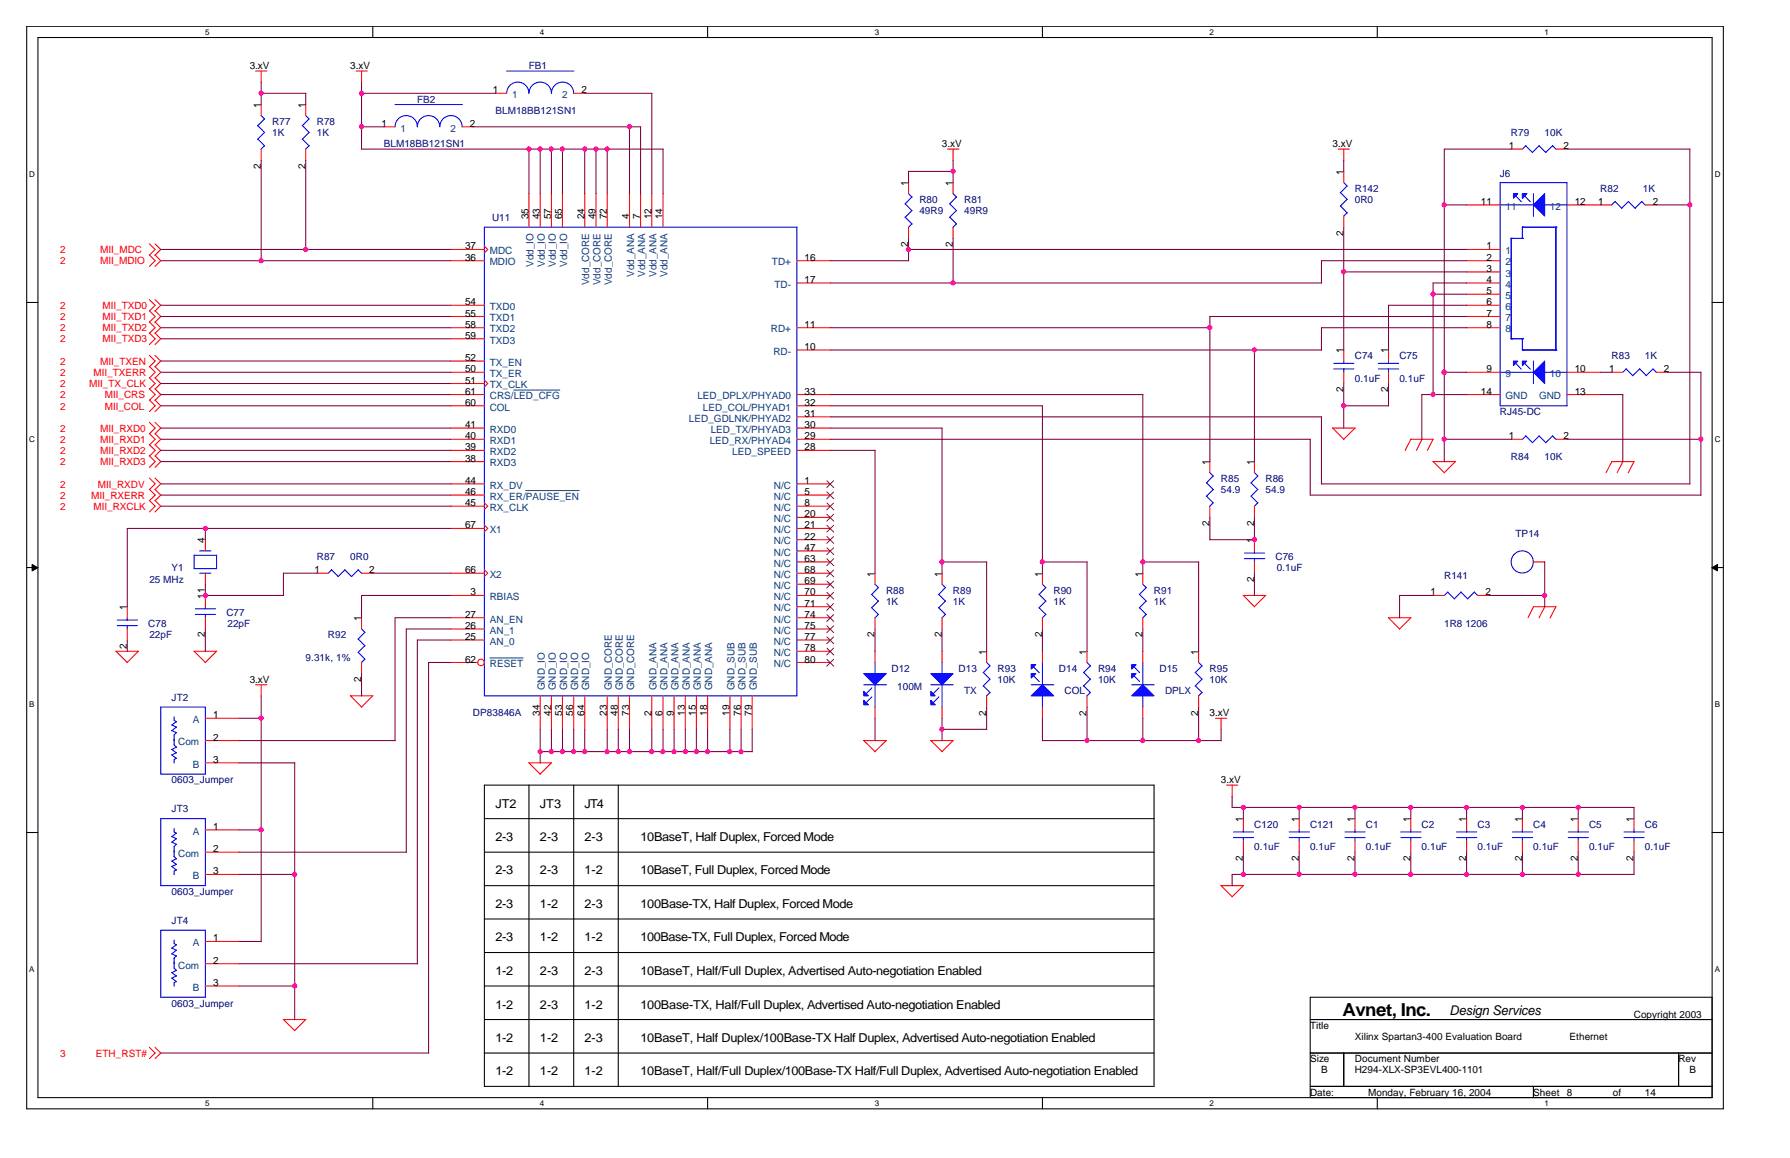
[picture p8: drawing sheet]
<svg xmlns="http://www.w3.org/2000/svg" width="432mm" height="279mm" viewBox="0 0 432 279" stroke-linecap="round" stroke-linejoin="round" font-family="sans-serif">
<path d="M6.4 6.3h409.3v261.2h-409.3zM9.2 9.1h403.8v255.7h-403.8z" fill="none" stroke="#000" stroke-width=".25"/>
<g fill="#fff">
<path d="M49.5 6.7h1v2.1h-1z"/>
<path d="M49.5 265.2h1v2.1h-1z"/>
</g>
<path d="M89.9 6.3v2.8M89.9 264.8v2.7" fill="none" stroke="#000" stroke-width=".25"/>
<g fill="#fff">
<path d="M130.3 6.7h1v2.1h-1z"/>
<path d="M130.3 265.2h1v2.1h-1z"/>
</g>
<path d="M170.7 6.3v2.8M170.7 264.8v2.7" fill="none" stroke="#000" stroke-width=".25"/>
<g fill="#fff">
<path d="M211 6.7h1.1v2.1h-1.1z"/>
<path d="M211 265.2h1.1v2.1h-1.1z"/>
</g>
<path d="M251.5 6.3v2.8M251.5 264.8v2.7" fill="none" stroke="#000" stroke-width=".25"/>
<g fill="#fff">
<path d="M291.8 6.7h1.1v2.1h-1.1z"/>
<path d="M291.8 265.2h1.1v2.1h-1.1z"/>
</g>
<path d="M332.2 6.3v2.8M332.2 264.8v2.7" fill="none" stroke="#000" stroke-width=".25"/>
<g fill="#fff">
<path d="M372.6 6.7h1v2.1h-1z"/>
<path d="M372.6 265.2h1v2.1h-1z"/>
<path d="M7.1 41.1h1.3v2.1h-1.3z"/>
<path d="M413.6 41.1h1.4v2.1h-1.4z"/>
<path d="M7.1 105h1.3v2.1h-1.3z"/>
<path d="M413.6 105h1.4v2.1h-1.4z"/>
</g>
<path d="M6.4 73h2.8M413 73h2.7" fill="none" stroke="#000" stroke-width=".25"/>
<g fill="#fff">
<path d="M7.1 169h1.2v2.1h-1.2z"/>
<path d="M413.6 169h1.3v2.1h-1.3z"/>
</g>
<path d="M6.4 136.9h2.8M413 136.9h2.7" fill="none" stroke="#000" stroke-width=".25"/>
<g fill="#000" stroke="#000" stroke-width=".24">
<path d="M7.7 136.2l1.4 .8-1.4 .8z" fill-rule="evenodd"/>
<path d="M413 137l1.3-.8v1.6z" fill-rule="evenodd"/>
</g>
<g fill="#fff">
<path d="M7.1 232.9h1.2v2.1h-1.2z"/>
<path d="M413.6 232.9h1.3v2.1h-1.3z"/>
</g>
<g fill="none" stroke="#000" stroke-width=".25">
<path d="M116.8 197.5h161.6M116.8 189.4h161.6v72.7h-161.6zM127.6 189.4v72.8M138.4 189.4v72.8M149.1 189.4v72.8M6.4 200.9h2.8M116.8 205.6h161.6M116.8 213.7h161.6M413 200.9h2.7M116.8 221.7h161.6M116.8 229.8h161.6M116.8 237.9h161.6"/>
<path d="M116.8 246h161.6M116.8 254.1h161.6M316.1 246h96.9M316.1 254.1h96.9M316.1 240.6h96.9v24.2h-96.9zM324.2 254.1v8M404.9 254.1v8M316.1 262.1h96.9M369.9 262.1v2.7"/>
</g>
<g fill="none" stroke="#f00" stroke-width=".25">
<path d="M61.6 17.1h2.8M63 17.1v2.7M85.9 17.1h2.7M87.2 17.1v2.7M63 25.2v2.7M63 36v2.7M73.8 25.2v2.7M73.8 36v2.7M92.6 30.6h2.7M111.5 30.6h2.6M119.6 22.5h2.6M138.4 22.5h2.7"/>
<path d="M228.6 36h2.7M229.9 36v2.7M322.8 36h2.7M324.2 36v2.7M364.5 36h2.7M375.3 36h2.7M36 58.8l1.4 1.4-1.4 1.4M37.4 58.8l1.4 1.4-1.4 1.4M116.8 59.4l.9 .8-.9 .8M127.6 46.7v8.1M130.3 46.7v8.1M133 46.7v8.1"/>
<path d="M135.7 46.7v8.1M141.1 46.7v8.1M143.8 46.7v8.1M146.5 46.7v8.1M151.9 46.7v8.1M154.5 46.7v8.1M157.2 46.7v8.1M159.9 46.7v8.1M219.2 44.1v2.6M219.2 54.8v2.7M229.9 44.1v2.6M229.9 54.8v2.7"/>
<path d="M324.2 41.4v2.7M324.2 52.1v2.7M353.8 49.4h8.1M378 49.4h10.8M396.8 49.4h2.7M36 61.5l1.4 1.4-1.4 1.4M36 72.3l1.4 1.4-1.4 1.4M36 75l1.4 1.4-1.4 1.4M36 77.7l1.4 1.4-1.4 1.3M37.4 61.5l1.4 1.4-1.4 1.4M37.4 72.3l1.4 1.4-1.4 1.4M37.4 75l1.4 1.4-1.4 1.4"/>
<path d="M37.4 77.7l1.4 1.4-1.4 1.3M108.8 60.2h8M108.8 62.9h8M108.8 73.7h8M108.8 76.4h8M108.8 79.1h8M192.2 62.9h8.1M192.2 68.3h8.1M192.2 79.1h8.1M353.8 60.2h8.1M353.8 62.9h8.1M353.8 65.6h8.1"/>
<path d="M353.8 68.3h8.1M353.8 71h8.1M353.8 73.7h8.1M353.8 76.4h8.1M353.8 79.1h8.1M36 93.8l1.4 1.4-1.4 1.4M36 91.1l1.4 1.4-1.4 1.4M36 96.5l1.4 1.4-1.4 1.4M36 85.8l1.4 1.3-1.4 1.4M36 80.3l1.4 1.4-1.4 1.4M36 88.4l1.4 1.4-1.4 1.4M37.4 93.8l1.4 1.4-1.4 1.4"/>
<path d="M37.4 91.1l1.4 1.4-1.4 1.4M37.4 96.5l1.4 1.4-1.4 1.4M37.4 85.8l1.4 1.3-1.4 1.4M37.4 80.3l1.4 1.4-1.4 1.4M37.4 88.4l1.4 1.4-1.4 1.4M108.8 89.8h8M108.8 95.2h8M108.8 81.7h8M108.8 87.1h8M108.8 92.5h8M108.8 97.9h8M116.8 91.7l.9 .8-.9 .8"/>
<path d="M192.2 95.2h8.1M192.2 97.9h8.1M192.2 84.4h8.1M324.2 84.4v2.7M324.2 89.8v2.7M334.9 84.4v2.7M334.9 89.8v2.7M353.8 89.8h8.1M353.8 95.2h8.1M378 89.8h8.1M378 95.2h8.1M388.8 89.8h2.7"/>
<path d="M399.5 89.8h2.8M36 101.9l1.4 1.4-1.4 1.4M36 104.6l1.4 1.4-1.4 1.4M36 107.3l1.4 1.4-1.4 1.4M36 110l1.4 1.4-1.4 1.4M36 115.4l1.4 1.3-1.4 1.4M36 118.1l1.4 1.4-1.4 1.3M37.4 101.9l1.4 1.4-1.4 1.4M37.4 104.6l1.4 1.4-1.4 1.4M37.4 107.3l1.4 1.4-1.4 1.4M37.4 110l1.4 1.4-1.4 1.4M37.4 115.4l1.4 1.3-1.4 1.4"/>
<path d="M37.4 118.1l1.4 1.4-1.4 1.3M108.8 111.4h8M108.8 106h8M108.8 103.3h8M108.8 108.7h8M108.8 116.7h8M108.8 119.5h8M192.2 106h8.1M192.2 103.3h8.1M192.2 108.7h8.1M192.2 116.7h8.1M192.2 119.5h8.1"/>
<path d="M192.2 100.6h8.1M291.9 111.4v2.6M302.6 111.4v2.6M321.4 103.2l2.8 2.8M321.5 103.3h5.4M326.9 103.3l-2.8 2.7M340.3 106h5.4M340.4 106l-1.4 2.7M343 106l-1.3 2.7M345.7 111.3l2.7 2.7M345.7 111.4h5.4M345.7 106l-1.4 2.7"/>
<path d="M351.1 111.4l-2.7 2.7M364.5 106h2.7M375.3 106h2.7M388.8 111.4h5.4M388.8 111.3l-1.4 2.7M391.5 111.3l-1.4 2.7M394.2 111.4l-1.4 2.7M36 120.7l1.4 1.4-1.4 1.4M37.4 120.7l1.4 1.4-1.4 1.4M49.5 130.2v2.7M49.5 138.3v2.7M76.5 138.3h2.7"/>
<path d="M87.2 138.3h2.7M108.8 138.3h8M108.8 122.1h8M108.8 127.5h8M116.8 121.3l.9 .8-.9 .8M116.8 126.7l.9 .8-.9 .8M116.8 137.5l.9 .8-.9 .8M192.2 138.3h8.1M192.2 122.1h8.1M192.2 127.5h8.1M192.2 124.8h8.1M192.2 130.2h8.1"/>
<path d="M192.2 132.9h8.1M192.2 135.6h8.1M211.1 138.3v2.7M227.3 138.3v2.7M251.5 138.3v2.7M275.7 138.3v2.7M291.9 122.1v2.7M302.6 122.1v2.7M302.6 130.2v2.7M302.6 135.6v2.7M369.9 135.6h2.7M27.9 157.1l2.8 2.7"/>
<path d="M28 157.1h5.4M30.7 146.4v2.6M30.7 151.8v2.6M33.4 157.1l-2.7 2.8M46.8 157.1l2.7 2.7M46.8 157.1h5.5M49.5 143.7v2.7M49.5 149v2.8M52.2 157.1l-2.7 2.8M87.2 149v2.8M87.2 159.8v2.7M108.8 143.7h8"/>
<path d="M108.8 149h8M108.8 151.8h8M108.8 154.4h8M108.8 159.8h6.4M192.2 146.4h8.1M192.2 157.1h8.1M192.2 143.7h8.1M192.2 149h8.1M192.2 151.8h8.1M192.2 154.4h8.1M192.2 159.8h8.1M192.2 141h8.1"/>
<path d="M211.1 149v2.8M211.1 157.1v2.7M227.3 149v2.8M227.3 157.1v2.7M238 157.1v2.7M251.5 149v2.8M251.5 157.1v2.7M262.2 157.1v2.7M275.7 149v2.8M275.7 157.1v2.7M289.1 157.1v2.7M302.6 146.4l-2.7-2.7h5.5l-2.8 2.7"/>
<path d="M334.9 149l2.7 2.8M334.9 149h5.5M340.3 149l-2.7 2.8M345.7 143.7h2.7M356.5 143.7h2.7M369.9 146.4h5.5l-1.5 2.7M370 146.3l-1.4 2.7M372.7 146.3l-1.4 2.7M49.5 173.3h8.1M49.5 178.7h8.1M61.6 165.2h2.8M63 165.2v2.7"/>
<path d="M84.5 167.8l2.7 2.8M84.5 167.9h5.5M89.9 167.9l-2.7 2.7M130.3 167.9v8.1M133 167.9v8.1M135.7 167.9v8.1M138.4 167.9v8.1M141.1 167.9v8.1M146.5 167.9v8.1M149.1 167.9v8.1M151.9 167.9v8.1M157.2 167.9v8.1"/>
<path d="M159.9 167.9v8.1M162.6 167.9v8.1M165.3 167.9v8.1M168 167.9v8.1M170.7 167.9v8.1M176.1 167.9v8.1M178.8 167.9v8.1M181.4 167.9v8.1M208.3 178.6l2.8 2.7M208.4 178.7h5.4M211.1 170.6v2.7M213.8 178.7l-2.8 2.7"/>
<path d="M224.5 178.6l2.8 2.7M224.5 178.7h5.5M227.3 170.6v2.7M229.9 178.7l-2.7 2.7M238 167.9v2.7M251.5 170.6v2.7M262.2 167.9v2.7M275.7 170.6v2.7M289.1 167.9v2.7M293.2 173.3h2.7M294.6 173.3v2.7M49.5 184.1h8.1"/>
<path d="M127.6 184l2.7 2.8M127.6 184.1h5.5l-2.8 2.7M295.9 189.4h2.7M297.2 189.4v2.8M299.9 197.5v2.7M313.4 197.5v2.7M326.9 197.5v2.7M340.3 197.5v2.7M353.8 197.5v2.7M367.2 197.5v2.7M380.7 197.5v2.7M394.2 197.5v2.7"/>
<path d="M49.5 200.2h8.1M49.5 205.6h8.1M49.5 211h8.1M299.9 213.7l-2.7 2.7M299.9 202.9v2.7M300 213.7h-5.4l2.6 2.7M313.4 202.9v2.7M326.9 202.9v2.7M340.3 202.9v2.7M353.8 202.9v2.7M367.2 202.9v2.7M380.7 202.9v2.7"/>
<path d="M394.2 202.9v2.7M49.5 227.2h8.1M49.5 232.5h8.1M49.5 237.9h8.1M36 252.7l1.4 1.4-1.4 1.3M37.4 252.7l1.4 1.4-1.4 1.3M68.3 246l2.8 2.7M68.4 246h5.4M73.8 246l-2.8 2.7"/>
<circle cx="116" cy="159.8" r=".79"/>
</g>
<g fill="none" stroke="#00f" stroke-width=".25">
<path d="M122.2 17.1h16.2M62.2 30.3l1.6 1.7M63 27.9l.8 .8M63.8 28.7l-1.6 1.6M63.8 32l-1.6 1.6 1.6 1.6M63.8 35.2l-.8 .8M72.9 30.3l1.7 1.7M72.9 33.6l1.7 1.6M73.8 27.9l.8 .8M74.6 28.7l-1.7 1.6M74.6 32l-1.7 1.6M74.6 35.2l-.9 .8"/>
<path d="M95.3 30.6a2.69 2.69 0 0 1 2.7-2.7 2.69 2.69 0 0 1 2.7 2.7 2.71 2.71 0 0 1 2.7-2.7 2.71 2.71 0 0 1 2.7 2.7 2.69 2.69 0 0 1 2.7-2.7 2.69 2.69 0 0 1 2.7 2.7M95.3 25.2h16.2M122.2 22.5a2.69 2.69 0 0 1 2.7-2.7 2.69 2.69 0 0 1 2.7 2.7 2.71 2.71 0 0 1 2.7-2.7 2.71 2.71 0 0 1 2.7 2.7 2.69 2.69 0 0 1 2.7-2.7 2.69 2.69 0 0 1 2.7 2.7M368.1 35.2l1.6 1.6M368.1 35.1l-.9 .9M371.3 35.2l1.6 1.6M371.3 35.1l-1.6 1.7M374.5 35.2l.9 .8M374.6 35.1l-1.7 1.7M116.8 54.8h75.4v113.1h-75.4zM218.4 49.2l1.6 1.6M218.4 52.4l1.6 1.7"/>
<path d="M219.2 46.7l.8 .9M220 47.5l-1.7 1.7M220 50.8l-1.7 1.6M220 54l-.9 .9M229.1 49.2l1.7 1.6M229.1 52.4l1.7 1.7-.9 .8M229.9 46.7l.9 .9M230.7 47.5l-1.6 1.7M230.7 50.8l-1.6 1.6M323.3 46.5l1.7 1.6M323.3 49.7l1.7 1.7M324.2 44.1l.8 .8"/>
<path d="M325 48.1l-1.7 1.6M325 44.9l-1.7 1.6M325 51.3l-.9 .9M361.8 49.4h8.1M361.9 44.1h16.1v53.8h-16.1zM364.5 57.5h.1M364.5 57.5v24.2M364.5 57.5h2.7M365.6 47.3l1.4 1.4M367.2 57.5h.1M367.2 54.8h.1M367.2 54.8v2.7"/>
<path d="M367.2 54.8h8.1M367.8 47.3l1.4 1.4M369.9 46.7v5.5M372.6 49.4h5.4M375.3 54.8h.1M375.3 54.8v29.6M389.6 48.6l1.7 1.7M389.6 48.6l-.8 .8M391.2 50.2l1.7-1.6 1.6 1.7M396 48.6l.9 .9M396.1 48.6l-1.7 1.6M321.7 89h4.9"/>
<path d="M321.7 87.7h4.9M324.2 87.1v.6M324.2 89v.8M332.5 89h4.9M332.5 87.7h4.9M334.9 87.1v.6M334.9 89v.8M361.8 89.8h8.1M364.5 81.7h.1M364.5 81.7h2.7M365.6 87.7l1.4 1.4M367.2 84.4h.1"/>
<path d="M367.2 81.7h.1M367.2 84.4h8.1M367.2 81.7v2.7M367.8 87.7l1.4 1.4M369.9 87.1v5.5M372.6 89.8h5.4M375.3 84.4h.1M392.3 89l1.6 1.7M392.3 89l-.8 .8M395.5 89l1.7 1.7M395.6 89l-1.7 1.6M398.7 89l.9 .9"/>
<path d="M398.8 89l-1.7 1.6M291 116.5l1.7 1.6M291 119.7l1.7 1.7-.9 .8M291.9 114l.8 .9M292.7 114.8l-1.7 1.7M292.7 118.1l-1.7 1.7M301.8 119.7l1.7 1.7M302.6 114l.9 .9M303.4 114.8l-1.6 1.7 1.7 1.6M303.4 118.1l-1.6 1.7M368.1 105.2l1.6 1.6M368.1 105.1l-.9 .9"/>
<path d="M371.3 105.2l1.6 1.6M371.3 105.1l-1.6 1.7M374.5 105.2l.9 .8M374.6 105.1l-1.7 1.7M46.8 133.9v3.3h5.4M46.8 134h5.5M48.1 138.3h2.8M48.1 132.9h2.8M52.2 134v3.2M80 137.4l-.8 .9M83.2 137.5l1.6 1.6M83.2 137.4l-1.6 1.7-1.6-1.6"/>
<path d="M86.4 137.5l.9 .8M86.5 137.4l-1.7 1.7M300.2 134.8h4.9M300.2 133.4h4.9M302.6 132.9v.6M302.6 134.7v.9M303.4 121.3l-.8 .9M28.3 151h4.9M28.3 149.6h4.9M30.7 149v.6M30.7 150.9v.9M47.1 148.2h4.9"/>
<path d="M47.1 146.9h4.9M49.5 146.4v.5M49.5 148.2v.8M86.4 154.2l1.7 1.6M86.4 157.4l1.7 1.7M87.2 151.8l.9 .8M88 152.6l-1.6 1.6M88 155.8l-1.6 1.6M88 159l-.8 .9M210.3 143.4l1.6 1.7M210.3 146.6l1.6 1.7M211.1 141l.8 .8"/>
<path d="M211.1 159.8v2.8M211.9 141.8l-1.7 1.7M211.9 145l-1.7 1.7M211.9 148.2l-.9 .9M226.4 143.4l1.7 1.7M226.4 146.6l1.7 1.7M227.3 141l.8 .8-1.7 1.7M227.3 159.8v2.8M228.1 145l-1.7 1.7M228.1 148.2l-.9 .9M238 159.8l.9 .9M250.7 143.4l1.6 1.7"/>
<path d="M250.7 146.6l1.6 1.7M251.5 159.8v5.4M251.5 141l.8 .8M252.3 141.8l-1.7 1.7M252.3 145l-1.7 1.7M252.3 148.2l-.9 .9M262.2 159.8l.9 .9M274.9 143.4l1.6 1.7M274.9 146.6l1.6 1.7M275.7 159.8v5.4M275.7 141l.8 .8-1.7 1.7M276.5 145l-1.7 1.7"/>
<path d="M276.5 148.2l-.9 .9M289.1 159.8l.9 .9M349.2 142.9l1.7 1.6M349.3 142.8l-.9 .9M352.5 142.8l-1.7 1.7M355.6 142.9l.9 .8M355.7 142.8l-1.6 1.7-1.7-1.6M38.8 170.6h10.7v16.2h-10.7zM41.5 176.3l1.1 .5M41.5 174.9l1.1 .6M42 173v.8l.6 .4M42 177.3v2.4l.6 .6"/>
<path d="M42.6 174.1l-1.2 .9M42.6 175.4l-1.2 .9M42.6 176.8l-.6 .6M208.4 165.2h5.4M210.3 166l-1.4 1.4M210.3 168.1l-1.4 1.4M211.1 165.2v5.4M224.5 165.2h5.5M226.5 166l-1.4 1.4M226.5 168.1l-1.4 1.4M227.3 165.2v5.4M237.2 162.3l1.7 1.6"/>
<path d="M237.2 165.5l1.7 1.6M238.8 160.6l-1.6 1.7M238.8 163.9l-1.6 1.6M238.8 167.1l-.8 .8M248.8 165.2h5.4M249.3 163.1l1.4 1.4M249.3 160.9l1.4 1.4M251.5 167.8v2.8M261.4 162.3l1.7 1.6M261.4 165.5l1.7 1.6M263 160.6l-1.6 1.7M263 163.9l-1.6 1.6"/>
<path d="M263 167.1l-.8 .8M273 165.2h5.4M273.6 163.1l1.3 1.4M273.6 160.9l1.3 1.4M275.7 167.8v2.8M288.3 162.3l1.7 1.6M288.3 165.5l1.7 1.6M289.9 160.6l-1.6 1.7M289.9 163.9l-1.6 1.6M289.9 167.1l-.8 .8M38.8 197.5h10.7v16.2h-10.7zM41.4 180.8l1.2 .8"/>
<path d="M42 199.9v.8l.6 .3-1.2 .9M42.6 181.6l-1.2 .5 1.2 .9-.6 .3v.8M42.6 180.2l-1.1 .6M41.4 209l1.2 .9M41.4 207.7l1.2 .8-1.1 .6M41.5 203.2l1.1 .5-.6 .6M41.5 201.8l1.1 .6M42 206.6l.6 .6M42 204.3v2.4M42.6 202.3l-1.2 .9M42.6 209.9l-.6 .3v.8M42.6 207.2l-1.1 .6"/>
<path d="M297.5 202.1h4.9M297.5 200.7h4.9M299.9 200.2v.6M299.9 202.1v.8M311 202.1h4.9M311 200.7h4.9M313.4 200.2v.6M313.4 202.1v.8M324.4 202.1h4.9M324.4 200.7h4.9M326.9 200.2v.6M326.9 202.1v.8"/>
<path d="M337.9 202.1h4.9M337.9 200.7h4.9M340.3 200.2v.6M340.3 202.1v.8M351.4 202.1h4.8M351.4 200.7h4.8M353.8 200.2v.6M353.8 202.1v.8M364.8 202.1h4.9M364.8 200.7h4.9M367.2 200.2v.6M367.2 202.1v.8"/>
<path d="M378.3 202.1h4.9M378.3 200.7h4.9M380.7 200.2v.6M380.7 202.1v.8M391.8 202.1h4.8M391.8 200.7h4.8M394.2 200.2v.6M394.2 202.1v.8M38.8 224.4h10.7v16.2h-10.7zM41.4 234.6l1.2 .9M41.5 228.8l1.1 .5-1.1 .8 1.1 .6M42 226.8v.9l.6 .3"/>
<path d="M42 231.2v2.4l.6 .5-1.1 .6M42.6 228l-1.2 .8M42.6 230.6l-.6 .6M42.6 235.5l-1.2 .5 1.2 .8-.6 .3v.8"/>
<circle cx="367.2" cy="135.6" r="2.67"/>
</g>
<g fill="#00f" stroke="#00f" stroke-width=".25">
<path d="M369.9 89.8l2.7-2.7v5.4z" fill-rule="evenodd"/>
<path d="M372.6 46.7v5.4l-2.7-2.7z" fill-rule="evenodd"/>
<path d="M367.2 87.1h1.1l-1.1 1.1z" fill-rule="evenodd"/>
<path d="M365.1 87.1h1l-1 1.1z" fill-rule="evenodd"/>
<path d="M367.2 46.7h1.1l-1.1 1.1z" fill-rule="evenodd"/>
<path d="M367.2 46.7h1.1l-1.1 1.1z" fill-rule="evenodd"/>
<path d="M365.1 46.7h1l-1 1.1z" fill-rule="evenodd"/>
<path d="M248.8 167.9l2.7-2.7 2.7 2.7z" fill-rule="evenodd"/>
<path d="M248.8 162.5h1.1l-1.1 1.1z" fill-rule="evenodd"/>
<path d="M248.8 160.4h1.1l-1.1 1.1z" fill-rule="evenodd"/>
<path d="M275.7 165.2l2.7 2.7h-5.4z" fill-rule="evenodd"/>
<path d="M273 162.5h1.1l-1.1 1.1z" fill-rule="evenodd"/>
<path d="M273 160.4h1.1l-1.1 1.1z" fill-rule="evenodd"/>
<path d="M208.4 162.5h5.4l-2.7 2.7z" fill-rule="evenodd"/>
<path d="M208.4 166.8l1.1 1.1h-1.1z" fill-rule="evenodd"/>
<path d="M208.4 169l1.1 1h-1.1z" fill-rule="evenodd"/>
<path d="M224.5 162.5h5.4l-2.6 2.7z" fill-rule="evenodd"/>
<path d="M224.5 166.8l1.1 1.1h-1.1z" fill-rule="evenodd"/>
<path d="M224.5 169l1.1 1h-1.1z" fill-rule="evenodd"/>
</g>
<path d="M123.9 94.1h11.1M126.8 118.4h12.9M118.2 158.8h8" fill="none" stroke="#004080" stroke-width=".24"/>
<g fill="none" stroke="#804000" stroke-width=".24">
<path d="M199.5 116l1.6 1.6M199.5 118.7l1.6 1.7M201.1 116l-1.7 1.6M201.1 118.7l-1.7 1.7M199.5 121.4l1.6 1.6M199.5 124.1l1.6 1.6M199.5 126.7l1.6 1.7M199.5 129.5l1.6 1.6M199.5 132.2l1.6 1.6M199.5 134.8l1.6 1.7M199.5 137.5l1.6 1.7M201.1 121.4l-1.7 1.6"/>
<path d="M201.1 124.1l-1.7 1.6M201.1 126.7l-1.7 1.7M201.1 129.5l-1.7 1.6M201.1 132.2l-1.7 1.6M201.1 134.8l-1.7 1.7M201.1 137.5l-1.7 1.7M199.5 140.2l1.6 1.7M199.5 142.9l1.6 1.7M199.5 145.6l1.6 1.7M199.5 148.3l1.6 1.6M199.5 151l1.6 1.7M199.5 153.7l1.6 1.6"/>
<path d="M199.5 156.4l1.6 1.6M199.5 159.1l1.6 1.6M201.1 140.2l-1.7 1.7M201.1 142.9l-1.7 1.7M201.1 145.6l-1.7 1.7M201.1 148.3l-1.7 1.6M201.1 151l-1.7 1.7M201.1 153.7l-1.7 1.6M201.1 156.4l-1.7 1.6M201.1 159.1l-1.7 1.6"/>
</g>
<g fill="none" stroke="#800040" stroke-width=".25">
<path d="M63 19.8v5.5M87.2 19.8v16.2h72.8M63 38.7v24.2M63 22.5h10.8M73.8 22.5v2.8M73.8 38.7v21.5M87.2 30.6h5.5M87.2 22.5h32.4M114.1 30.6h40.5M127.6 36v10.8M130.3 36v10.8M133 36v10.8"/>
<path d="M135.7 36v10.8M141.1 22.5h16.2M141.1 36v10.8M143.8 36v10.8M146.5 36v10.8M151.9 30.6v16.2M154.5 30.6v16.2M157.2 22.5v24.3M159.9 36v10.8M229.9 38.7v5.4M324.2 38.7v2.7M364.6 36h-16.2v75.4"/>
<path d="M378 36h29.7M407.6 36v80.8M219.2 57.5v5.4M229.9 57.5v10.8M230 41.4h-10.8v2.7M324.2 54.8v29.7M348.4 49.4h5.4M399.5 49.4h8.2M38.8 60.2h70M38.8 62.9h70M38.8 79.1h70M38.8 73.7h70"/>
<path d="M38.8 76.4h70M200.3 62.9h18.9M200.3 68.3h118.5M200.3 79.1h91.6M219.2 60.2h134.6M324.2 65.6h29.6M345.7 71h8.1M353.8 62.9h-35v5.4M353.8 68.3h-8.1v26.9M353.8 79.1h-35v5.4M353.8 76.4h-61.9v35M353.8 73.7h-18.9v10.8"/>
<path d="M38.8 87.1h70M38.8 92.5h70M38.8 95.2h70M38.8 97.9h70M38.8 89.8h70M38.8 81.7h70M200.3 95.2h75.4M200.3 97.9h51.2v40.4M200.3 84.4h118.5M275.7 95.2v43.1M302.6 84.4v27M324.2 97.9h10.8"/>
<path d="M324.2 92.5v10.8M334.9 92.5v5.5M348.4 89.8h5.4M353.8 95.2h-10.8v10.8M386.1 95.2h5.4M386.1 89.8h2.7M391.5 95.2v16.2M402.3 89.8h8v29.7M38.8 103.3h70M38.8 106h70M38.8 108.7h70M38.8 111.4h70"/>
<path d="M38.8 116.7h70M38.8 119.5h70M200.3 103.3h27M200.3 106h115.8M200.3 100.6h118.5M200.3 108.7h10.8M211.1 108.7v29.6M227.3 103.3v35M316.1 119.5h94.2M316.1 106v13.5M318.8 100.6v16.2M318.8 116.7h88.9"/>
<path d="M348.4 106h16.2M378 106h32.3M38.8 122.1h70M49.5 127.5v2.8M76.5 138.3h-8.1v5.4M89.9 138.3h18.9M108.8 127.5h-78.1v18.9M227.3 135.6h10.7v21.6M251.5 135.6h10.8M262.2 135.6v21.6M275.7 135.6h13.5M289.1 135.6v21.6"/>
<path d="M291.9 124.8v5.5M291.9 130.2h10.7M302.6 124.8v5.5M302.6 138.3v5.4M372.6 135.6v10.8M30.7 154.4v2.8M49.5 143.7h18.9M49.5 141v2.7M49.5 151.8v5.4M108.8 143.7h-21.6v5.4M108.8 149h-13.5v29.7M108.8 151.8h-10.8v53.8"/>
<path d="M108.8 154.4h-8.1v78.2M108.8 159.8h-5.4v94.3M211.1 151.8v5.4M227.3 151.8v5.4M251.5 151.8v5.4M275.7 151.8v5.4M345.7 143.7h-8.1v5.4M359.2 143.7h13.5M57.6 178.7h37.7M57.6 173.3h5.4M63 167.9v59.3h-5.4M87.2 162.5v5.4"/>
<path d="M130.3 176v8.1M133 176v5.4M135.7 176v5.4M138.4 176v5.4M141.1 176v5.4M146.5 176v5.4M149.1 176v5.4M151.9 176v5.4M157.2 176v5.4M159.9 176v5.4M162.6 176v5.4M165.3 176v5.4"/>
<path d="M168 176v5.4M170.7 176v5.4M176.1 176v5.4M178.8 176v5.4M181.4 176v5.4M211.1 173.3v5.4M227.3 173.3v5.4M227.3 176h10.7M238 170.6v5.4M251.5 178.7h43.1M251.5 173.3v5.4M262.2 170.6v8.1"/>
<path d="M275.7 173.3v5.4M289.1 170.6v8.1M294.6 176v2.7M57.6 184.1h13.5v61.9M130.3 181.3h51.2M297.2 194.8h97M297.2 192.1v2.8M299.9 194.8v2.8M313.4 194.8v2.8M326.9 194.8v2.7M340.3 194.8v2.7M353.8 194.8v2.8"/>
<path d="M367.2 194.8v2.8M380.7 194.8v2.8M394.2 194.8v2.8M57.6 205.6h40.5M57.6 200.2h5.4M57.6 211h13.5M299.9 205.6v5.4M313.4 205.6v5.4M326.9 205.6v5.4M340.3 205.6v5.4M353.8 205.6v5.4M367.2 205.6v5.4"/>
<path d="M380.7 205.6v5.4M394.2 205.6v5.4M394.2 211h-97v2.7M57.6 232.5h43.1M57.6 237.9h13.5M38.8 254.1h64.6"/>
</g>
<g fill="#f0f" stroke="#f0f" stroke-width=".25">
<circle cx="73.7" cy="60.2" r=".51"/>
<circle cx="63" cy="62.9" r=".52"/>
<circle cx="63" cy="173.3" r=".52"/>
<circle cx="348.4" cy="89.8" r=".52"/>
<circle cx="348.4" cy="106" r=".51"/>
<circle cx="227.2" cy="135.6" r=".52"/>
<circle cx="289.1" cy="178.7" r=".52"/>
<circle cx="229.9" cy="68.3" r=".52"/>
<circle cx="291.8" cy="79" r=".52"/>
<circle cx="302.6" cy="84.4" r=".52"/>
<circle cx="229.9" cy="41.3" r=".52"/>
<circle cx="324.1" cy="65.6" r=".52"/>
<circle cx="49.5" cy="127.5" r=".52"/>
<circle cx="49.5" cy="143.7" r=".52"/>
<circle cx="63" cy="22.5" r=".52"/>
<circle cx="71.1" cy="211" r=".52"/>
<circle cx="151.8" cy="30.6" r=".52"/>
<circle cx="87.2" cy="22.5" r=".52"/>
<circle cx="127.6" cy="36" r=".52"/>
<circle cx="133" cy="36" r=".52"/>
<circle cx="135.7" cy="36" r=".52"/>
<circle cx="141.1" cy="36" r=".52"/>
<circle cx="143.8" cy="36" r=".52"/>
<circle cx="146.4" cy="36" r=".52"/>
<circle cx="157.2" cy="181.3" r=".52"/>
<circle cx="146.4" cy="181.3" r=".51"/>
<circle cx="135.7" cy="181.3" r=".52"/>
<circle cx="262.2" cy="178.7" r=".52"/>
<circle cx="275.7" cy="178.7" r=".52"/>
<circle cx="251.5" cy="135.6" r=".52"/>
<circle cx="275.7" cy="135.6" r=".52"/>
<circle cx="372.6" cy="143.7" r=".52"/>
<circle cx="345.7" cy="71" r=".52"/>
<circle cx="87.2" cy="30.6" r=".52"/>
<circle cx="63" cy="200.2" r=".52"/>
<circle cx="219.2" cy="60.2" r=".52"/>
<circle cx="345.7" cy="95.2" r=".52"/>
<circle cx="130.3" cy="36" r=".52"/>
<circle cx="130.3" cy="181.3" r=".52"/>
<circle cx="133" cy="181.3" r=".51"/>
<circle cx="410.3" cy="106" r=".51"/>
<circle cx="149.1" cy="181.3" r=".52"/>
<circle cx="162.6" cy="181.3" r=".52"/>
<circle cx="71.1" cy="237.9" r=".52"/>
<circle cx="165.3" cy="181.3" r=".52"/>
<circle cx="176.1" cy="181.3" r=".52"/>
<circle cx="324.1" cy="97.9" r=".52"/>
<circle cx="407.6" cy="49.4" r=".52"/>
<circle cx="168" cy="181.3" r=".51"/>
<circle cx="348.4" cy="49.4" r=".52"/>
<circle cx="302.6" cy="130.2" r=".52"/>
<circle cx="141.1" cy="181.3" r=".51"/>
<circle cx="178.8" cy="181.3" r=".52"/>
<circle cx="138.4" cy="181.3" r=".52"/>
<circle cx="227.2" cy="176" r=".52"/>
<circle cx="170.7" cy="181.3" r=".52"/>
<circle cx="159.9" cy="181.3" r=".51"/>
<circle cx="151.8" cy="181.3" r=".52"/>
<circle cx="299.9" cy="194.8" r=".52"/>
<circle cx="299.9" cy="211" r=".52"/>
<circle cx="326.8" cy="211" r=".52"/>
<circle cx="313.4" cy="211" r=".52"/>
<circle cx="340.3" cy="194.8" r=".52"/>
<circle cx="326.9" cy="194.8" r=".52"/>
<circle cx="353.8" cy="194.8" r=".52"/>
<circle cx="367.2" cy="194.8" r=".52"/>
<circle cx="380.7" cy="194.8" r=".52"/>
<circle cx="340.3" cy="211" r=".52"/>
<circle cx="313.4" cy="194.8" r=".52"/>
<circle cx="353.8" cy="211" r=".52"/>
<circle cx="367.2" cy="211" r=".52"/>
<circle cx="380.7" cy="211" r=".52"/>
</g>
<text font-size="4.3" x="323.8" y="245.2">Avnet, Inc.</text>
<text font-size="3.2" x="349.7" y="244.9">Design Services</text>
<g font-size="3">
<text x="119.5" y="194.9">JT2</text>
<text x="130.3" y="194.9">JT3</text>
<text x="141" y="194.9">JT4</text>
<text x="119.5" y="202.9">2-3</text>
<text x="130.3" y="202.9">2-3</text>
<text x="141" y="202.9">2-3</text>
<text x="154.5" y="202.9">10BaseT, Half Duplex, Forced Mode</text>
<text x="119.5" y="211">2-3</text>
<text x="130.3" y="211">2-3</text>
<text x="141" y="211">1-2</text>
<text x="154.5" y="211">10BaseT, Full Duplex, Forced Mode</text>
<text x="119.5" y="219.1">2-3</text>
<text x="130.3" y="219.1">1-2</text>
<text x="141" y="219.1">2-3</text>
<text x="154.5" y="219.1">100Base-TX, Half Duplex, Forced Mode</text>
<text x="119.5" y="227.2">2-3</text>
<text x="130.3" y="227.2">1-2</text>
<text x="141" y="227.2">1-2</text>
<text x="154.5" y="227.2">100Base-TX, Full Duplex, Forced Mode</text>
<text x="119.5" y="235.2">1-2</text>
<text x="130.3" y="235.2">2-3</text>
<text x="141" y="235.2">2-3</text>
<text x="154.5" y="235.2">10BaseT, Half/Full Duplex, Advertised Auto-negotiation Enabled</text>
<text x="119.5" y="243.3">1-2</text>
<text x="130.3" y="243.3">2-3</text>
<text x="141" y="243.3">1-2</text>
<text x="154.5" y="243.3">100Base-TX, Half/Full Duplex, Advertised Auto-negotiation Enabled</text>
<text x="119.5" y="251.4">1-2</text>
<text x="130.3" y="251.4">1-2</text>
<text x="141" y="251.4">2-3</text>
<text x="154.5" y="251.4">10BaseT, Half Duplex/100Base-TX Half Duplex, Advertised Auto-negotiation Enabled</text>
<text x="119.5" y="259.5">1-2</text>
<text x="130.3" y="259.5">1-2</text>
<text x="141" y="259.5">1-2</text>
<text x="154.5" y="259.5">10BaseT, Half/Full Duplex/100Base-TX Half/Full Duplex, Advertised Auto-negotiation Enabled</text>
</g>
<g font-size="2.4">
<text x="60.2" y="16.7">3.xV</text>
<text x="84.5" y="16.7">3.xV</text>
<text x="118.9" y="22.5">1</text>
<text x="140.3" y="22.5">2</text>
<text x="62.9" y="26" transform="rotate(-90 62.9 26)">1</text>
<text x="73.7" y="26" transform="rotate(-90 73.7 26)">1</text>
<text x="92" y="30.6">1</text>
<text x="113.3" y="30.6">2</text>
<text x="227.2" y="35.5">3.xV</text>
<text x="321.4" y="35.5">3.xV</text>
<text x="363.9" y="36">1</text>
<text x="377.2" y="36">2</text>
<text x="62.9" y="40.7" transform="rotate(-90 62.9 40.7)">2</text>
<text x="73.7" y="40.7" transform="rotate(-90 73.7 40.7)">2</text>
<text x="219.1" y="44.9" transform="rotate(-90 219.1 44.9)">1</text>
<text x="229.8" y="44.9" transform="rotate(-90 229.8 44.9)">1</text>
<text x="324.1" y="42.2" transform="rotate(-90 324.1 42.2)">1</text>
<text x="127.5" y="53" transform="rotate(-90 127.5 53)">35</text>
<text x="130.2" y="53" transform="rotate(-90 130.2 53)">43</text>
<text x="132.9" y="53" transform="rotate(-90 132.9 53)">57</text>
<text x="135.6" y="53" transform="rotate(-90 135.6 53)">65</text>
<text x="141" y="53" transform="rotate(-90 141 53)">24</text>
<text x="143.7" y="53" transform="rotate(-90 143.7 53)">49</text>
<text x="146.4" y="53" transform="rotate(-90 146.4 53)">72</text>
<text x="151.8" y="53" transform="rotate(-90 151.8 53)">4</text>
<text x="154.4" y="53" transform="rotate(-90 154.4 53)">7</text>
<text x="157.1" y="53" transform="rotate(-90 157.1 53)">12</text>
<text x="159.9" y="53" transform="rotate(-90 159.9 53)">14</text>
<text x="357.2" y="49.4">11</text>
<text x="379.9" y="49.4">12</text>
<text x="385.5" y="49.4">1</text>
<text x="398.7" y="49.4">2</text>
<text x="219.1" y="59.6" transform="rotate(-90 219.1 59.6)">2</text>
<text x="229.8" y="59.6" transform="rotate(-90 229.8 59.6)">2</text>
<text x="324.1" y="56.9" transform="rotate(-90 324.1 56.9)">2</text>
<text x="112.2" y="60.2">37</text>
<text x="112.2" y="62.9">36</text>
<text x="194.1" y="62.9">16</text>
<text x="358.6" y="60.2">1</text>
<text x="358.6" y="62.9">2</text>
<text x="358.6" y="65.6">3</text>
<text x="194.1" y="68.3">17</text>
<text x="358.6" y="68.3">4</text>
<text x="358.6" y="71">5</text>
<text x="112.2" y="73.7">54</text>
<text x="112.2" y="76.4">55</text>
<text x="358.6" y="73.7">6</text>
<text x="358.6" y="76.4">7</text>
<text x="112.2" y="79.1">58</text>
<text x="112.2" y="81.7">59</text>
<text x="194.1" y="79.1">11</text>
<text x="358.6" y="79.1">8</text>
<text x="112.2" y="87.1">52</text>
<text x="112.2" y="89.8">50</text>
<text x="194.1" y="84.5">10</text>
<text x="324.1" y="85.3" transform="rotate(-90 324.1 85.3)">1</text>
<text x="334.9" y="85.3" transform="rotate(-90 334.9 85.3)">1</text>
<text x="358.6" y="89.8">9</text>
<text x="379.9" y="89.8">10</text>
<text x="388.2" y="89.8">1</text>
<text x="401.4" y="89.8">2</text>
<text x="112.2" y="92.5">51</text>
<text x="112.2" y="95.2">61</text>
<text x="194.1" y="95.2">33</text>
<text x="324.1" y="94.6" transform="rotate(-90 324.1 94.6)">2</text>
<text x="334.9" y="94.6" transform="rotate(-90 334.9 94.6)">2</text>
<text x="357.2" y="95.2">14</text>
<text x="379.9" y="95.2">13</text>
<text x="112.2" y="97.9">60</text>
<text x="194.1" y="97.9">32</text>
<text x="194.1" y="100.6">31</text>
<text x="112.2" y="103.3">41</text>
<text x="112.2" y="106">40</text>
<text x="194.1" y="103.3">30</text>
<text x="194.1" y="106">29</text>
<text x="363.9" y="106">1</text>
<text x="377.2" y="106">2</text>
<text x="112.2" y="108.7">39</text>
<text x="112.2" y="111.4">38</text>
<text x="194.1" y="108.7">28</text>
<text x="291.8" y="112.2" transform="rotate(-90 291.8 112.2)">1</text>
<text x="302.5" y="112.2" transform="rotate(-90 302.5 112.2)">1</text>
<text x="112.2" y="116.8">44</text>
<text x="112.2" y="119.5">46</text>
<text x="194.1" y="116.8">1</text>
<text x="194.1" y="119.5">5</text>
<text x="112.2" y="122.1">45</text>
<text x="194.1" y="122.1">8</text>
<text x="194.1" y="124.8">20</text>
<text x="49.4" y="131.1" transform="rotate(-90 49.4 131.1)">4</text>
<text x="112.2" y="127.5">67</text>
<text x="194.1" y="127.5">21</text>
<text x="194.1" y="130.2">22</text>
<text x="291.8" y="126.9" transform="rotate(-90 291.8 126.9)">2</text>
<text x="302.5" y="131.1" transform="rotate(-90 302.5 131.1)">1</text>
<text x="302.5" y="126.9" transform="rotate(-90 302.5 126.9)">2</text>
<text x="194.1" y="132.9">47</text>
<text x="194.1" y="135.6">63</text>
<text x="75.9" y="138.3">1</text>
<text x="89.1" y="138.3">2</text>
<text x="112.2" y="138.3">66</text>
<text x="113.5" y="143.7">3</text>
<text x="194.1" y="138.3">68</text>
<text x="194.1" y="141">69</text>
<text x="194.1" y="143.7">70</text>
<text x="211" y="139.1" transform="rotate(-90 211 139.1)">1</text>
<text x="227.2" y="139.1" transform="rotate(-90 227.2 139.1)">1</text>
<text x="251.4" y="139.1" transform="rotate(-90 251.4 139.1)">1</text>
<text x="275.6" y="139.1" transform="rotate(-90 275.6 139.1)">1</text>
<text x="302.5" y="140.3" transform="rotate(-90 302.5 140.3)">2</text>
<text x="345.1" y="143.7">1</text>
<text x="358.3" y="143.7">2</text>
<text x="30.6" y="147.2" transform="rotate(-90 30.6 147.2)">1</text>
<text x="49.4" y="144.5" transform="rotate(-90 49.4 144.5)">11</text>
<text x="87.1" y="149.9" transform="rotate(-90 87.1 149.9)">1</text>
<text x="112.2" y="149.1">27</text>
<text x="194.1" y="146.4">71</text>
<text x="194.1" y="149.1">74</text>
<text x="49.4" y="153.8" transform="rotate(-90 49.4 153.8)">2</text>
<text x="112.2" y="151.8">26</text>
<text x="112.2" y="154.4">25</text>
<text x="194.1" y="151.8">75</text>
<text x="194.1" y="154.4">77</text>
<text x="211" y="153.8" transform="rotate(-90 211 153.8)">2</text>
<text x="227.2" y="153.8" transform="rotate(-90 227.2 153.8)">2</text>
<text x="251.4" y="153.8" transform="rotate(-90 251.4 153.8)">2</text>
<text x="275.6" y="153.8" transform="rotate(-90 275.6 153.8)">2</text>
<text x="30.6" y="156.5" transform="rotate(-90 30.6 156.5)">2</text>
<text x="112.2" y="159.9">62</text>
<text x="194.1" y="157.1">78</text>
<text x="194.1" y="159.9">80</text>
<text x="237.9" y="158" transform="rotate(-90 237.9 158)">1</text>
<text x="262.1" y="158" transform="rotate(-90 262.1 158)">1</text>
<text x="289.1" y="158" transform="rotate(-90 289.1 158)">1</text>
<text x="60.2" y="164.8">3.xV</text>
<text x="87.1" y="164.6" transform="rotate(-90 87.1 164.6)">2</text>
<text x="51.4" y="173.3">1</text>
<text x="130.2" y="172.6" transform="rotate(-90 130.2 172.6)">34</text>
<text x="132.9" y="172.6" transform="rotate(-90 132.9 172.6)">42</text>
<text x="135.6" y="172.6" transform="rotate(-90 135.6 172.6)">53</text>
<text x="138.3" y="172.6" transform="rotate(-90 138.3 172.6)">56</text>
<text x="141" y="172.6" transform="rotate(-90 141 172.6)">64</text>
<text x="146.4" y="172.6" transform="rotate(-90 146.4 172.6)">23</text>
<text x="149.1" y="172.6" transform="rotate(-90 149.1 172.6)">48</text>
<text x="151.8" y="172.6" transform="rotate(-90 151.8 172.6)">73</text>
<text x="157.1" y="172.6" transform="rotate(-90 157.1 172.6)">2</text>
<text x="159.9" y="172.6" transform="rotate(-90 159.9 172.6)">6</text>
<text x="162.5" y="172.6" transform="rotate(-90 162.5 172.6)">9</text>
<text x="165.2" y="172.6" transform="rotate(-90 165.2 172.6)">13</text>
<text x="167.9" y="172.6" transform="rotate(-90 167.9 172.6)">15</text>
<text x="170.6" y="172.6" transform="rotate(-90 170.6 172.6)">18</text>
<text x="176" y="172.6" transform="rotate(-90 176 172.6)">19</text>
<text x="178.7" y="172.6" transform="rotate(-90 178.7 172.6)">76</text>
<text x="181.4" y="172.6" transform="rotate(-90 181.4 172.6)">79</text>
<text x="237.9" y="172.6" transform="rotate(-90 237.9 172.6)">2</text>
<text x="262.1" y="172.6" transform="rotate(-90 262.1 172.6)">2</text>
<text x="289.1" y="172.6" transform="rotate(-90 289.1 172.6)">2</text>
<text x="291.8" y="172.8">3.xV</text>
<text x="51.4" y="178.7">2</text>
<text x="51.4" y="184.1">3</text>
<text x="294.5" y="189">3.xV</text>
<text x="51.4" y="200.2">1</text>
<text x="299.8" y="198.4" transform="rotate(-90 299.8 198.4)">1</text>
<text x="313.3" y="198.4" transform="rotate(-90 313.3 198.4)">1</text>
<text x="326.8" y="198.4" transform="rotate(-90 326.8 198.4)">1</text>
<text x="340.2" y="198.4" transform="rotate(-90 340.2 198.4)">1</text>
<text x="353.7" y="198.4" transform="rotate(-90 353.7 198.4)">1</text>
<text x="367.2" y="198.4" transform="rotate(-90 367.2 198.4)">1</text>
<text x="380.6" y="198.4" transform="rotate(-90 380.6 198.4)">1</text>
<text x="394.1" y="198.4" transform="rotate(-90 394.1 198.4)">1</text>
<text x="51.4" y="205.6">2</text>
<text x="299.8" y="207.6" transform="rotate(-90 299.8 207.6)">2</text>
<text x="313.3" y="207.6" transform="rotate(-90 313.3 207.6)">2</text>
<text x="326.8" y="207.6" transform="rotate(-90 326.8 207.6)">2</text>
<text x="340.2" y="207.6" transform="rotate(-90 340.2 207.6)">2</text>
<text x="353.7" y="207.6" transform="rotate(-90 353.7 207.6)">2</text>
<text x="367.2" y="207.6" transform="rotate(-90 367.2 207.6)">2</text>
<text x="380.6" y="207.6" transform="rotate(-90 380.6 207.6)">2</text>
<text x="394.1" y="207.6" transform="rotate(-90 394.1 207.6)">2</text>
<text x="51.4" y="211">3</text>
<text x="51.4" y="227.2">1</text>
<text x="51.4" y="232.5">2</text>
<text x="51.4" y="237.9">3</text>
<text x="394.1" y="245.5">Copyright 2003</text>
<text x="316" y="248.2">Title</text>
<text x="326.8" y="250.9">Xilinx Spartan3-400 Evaluation Board</text>
<text x="378.6" y="250.9">Ethernet</text>
<text x="316" y="256.3">Size</text>
<text x="326.8" y="256.3">Document Number</text>
<text x="404.9" y="256.3">Rev</text>
<text x="318.7" y="259">B</text>
<text x="326.8" y="259">H294-XLX-SP3EVL400-1101</text>
<text x="407.6" y="259">B</text>
<text x="316" y="264.4">Date:</text>
<text x="330" y="264.4">Monday, February 16, 2004</text>
<text x="369.9" y="264.4">Sheet</text>
<text x="378" y="264.4">8</text>
<text x="389.1" y="264.4">of</text>
<text x="396.8" y="264.4">14</text>
</g>
<g font-size="2.4" fill="#000080">
<text x="127.6" y="16.7">FB1</text>
<text x="100.6" y="24.8">FB2</text>
<text x="119.5" y="27.5">BLM18BB121SN1</text>
<text x="65.7" y="30.1">R77</text>
<text x="65.7" y="32.9">1K</text>
<text x="76.4" y="30.1">R78</text>
<text x="76.4" y="32.9">1K</text>
<text x="92.6" y="35.5">BLM18BB121SN1</text>
<text x="364.5" y="32.9">R79</text>
<text x="372.6" y="32.9">10K</text>
<text x="326.8" y="46.3">R142</text>
<text x="361.8" y="42.8">J6</text>
<text x="386" y="46.3">R82</text>
<text x="396.3" y="46.3">1K</text>
<text x="118.7" y="53.3">U11</text>
<text x="221.8" y="49">R80</text>
<text x="221.8" y="51.7">49R9</text>
<text x="232.6" y="49">R81</text>
<text x="232.6" y="51.7">49R9</text>
<text x="326.8" y="49">0R0</text>
<text x="326.8" y="86.7">C74</text>
<text x="337.6" y="86.7">C75</text>
<text x="388.7" y="86.7">R83</text>
<text x="396.8" y="86.7">1K</text>
<text x="326.8" y="92.1">0.1uF</text>
<text x="337.6" y="92.1">0.1uF</text>
<text x="361.8" y="100.2">RJ45-DC</text>
<text x="364.5" y="110.9">R84</text>
<text x="372.6" y="110.9">10K</text>
<text x="294.5" y="116.3">R85</text>
<text x="294.5" y="119">54.9</text>
<text x="305.3" y="116.3">R86</text>
<text x="305.3" y="119">54.9</text>
<text x="365.6" y="129.5">TP14</text>
<text x="41.4" y="137.8">Y1</text>
<text x="76.4" y="135.2">R87</text>
<text x="84.5" y="135.2">0R0</text>
<text x="307.7" y="135.2">C76</text>
<text x="308" y="137.8">0.1uF</text>
<text x="36" y="140.5">25 MHz</text>
<text x="213.7" y="143.2">R88</text>
<text x="229.9" y="143.2">R89</text>
<text x="254.1" y="143.2">R90</text>
<text x="278.3" y="143.2">R91</text>
<text x="348.4" y="139.7">R141</text>
<text x="54.6" y="148.6">C77</text>
<text x="213.7" y="145.9">1K</text>
<text x="229.9" y="145.9">1K</text>
<text x="254.1" y="145.9">1K</text>
<text x="278.3" y="145.9">1K</text>
<text x="35.8" y="151.3">C78</text>
<text x="36" y="154">22pF</text>
<text x="54.9" y="151.3">22pF</text>
<text x="79.1" y="154">R92</text>
<text x="348.4" y="151.3">1R8 1206</text>
<text x="73.7" y="159.4">9.31k, 1%</text>
<text x="215.1" y="162.1">D12</text>
<text x="216.4" y="166.4">100M</text>
<text x="231.2" y="162.1">D13</text>
<text x="232.6" y="167.5">TX</text>
<text x="240.7" y="162.1">R93</text>
<text x="240.7" y="164.8">10K</text>
<text x="255.4" y="162.1">D14</text>
<text x="256.8" y="167.5">COL</text>
<text x="264.9" y="162.1">R94</text>
<text x="264.9" y="164.8">10K</text>
<text x="279.7" y="162.1">D15</text>
<text x="281.1" y="167.5">DPLX</text>
<text x="291.8" y="162.1">R95</text>
<text x="291.8" y="164.8">10K</text>
<text x="41.4" y="169.1">JT2</text>
<text x="114.1" y="172.8">DP83846A</text>
<text x="41.4" y="189">0603_Jumper</text>
<text x="41.4" y="196">JT3</text>
<text x="302.6" y="199.8">C120</text>
<text x="316" y="199.8">C121</text>
<text x="329.5" y="199.8">C1</text>
<text x="342.9" y="199.8">C2</text>
<text x="356.4" y="199.8">C3</text>
<text x="369.9" y="199.8">C4</text>
<text x="383.3" y="199.8">C5</text>
<text x="396.8" y="199.8">C6</text>
<text x="302.6" y="205.1">0.1uF</text>
<text x="316" y="205.1">0.1uF</text>
<text x="329.5" y="205.1">0.1uF</text>
<text x="342.9" y="205.1">0.1uF</text>
<text x="356.4" y="205.1">0.1uF</text>
<text x="369.9" y="205.1">0.1uF</text>
<text x="383.3" y="205.1">0.1uF</text>
<text x="396.8" y="205.1">0.1uF</text>
<text x="41.4" y="215.9">0603_Jumper</text>
<text x="41.4" y="222.9">JT4</text>
<text x="41.4" y="242.9">0603_Jumper</text>
</g>
<g font-size="2.4" fill="#004080">
<text x="123.5" y="23.7">1</text>
<text x="135.6" y="23.7">2</text>
<text x="96.6" y="31.8">1</text>
<text x="108.7" y="31.8">2</text>
<text x="363.2" y="50.6">11</text>
<text x="373.9" y="50.6">12</text>
<text x="118.2" y="61.3">MDC</text>
<text x="118.2" y="64.1">MDIO</text>
<text x="128.7" y="64.4" transform="rotate(-90 128.7 64.4)">Vdd_IO</text>
<text x="131.4" y="64.4" transform="rotate(-90 131.4 64.4)">Vdd_IO</text>
<text x="134.1" y="64.4" transform="rotate(-90 134.1 64.4)">Vdd_IO</text>
<text x="136.8" y="64.4" transform="rotate(-90 136.8 64.4)">Vdd_IO</text>
<text x="186.2" y="64.1">TD+</text>
<text x="363.2" y="61.3">1</text>
<text x="363.2" y="64.1">2</text>
<text x="142.2" y="68.8" transform="rotate(-90 142.2 68.8)">Vdd_CORE</text>
<text x="144.9" y="68.8" transform="rotate(-90 144.9 68.8)">Vdd_CORE</text>
<text x="147.6" y="68.8" transform="rotate(-90 147.6 68.8)">Vdd_CORE</text>
<text x="153" y="66.8" transform="rotate(-90 153 66.8)">Vdd_ANA</text>
<text x="155.6" y="66.8" transform="rotate(-90 155.6 66.8)">Vdd_ANA</text>
<text x="158.3" y="66.8" transform="rotate(-90 158.3 66.8)">Vdd_ANA</text>
<text x="161" y="66.8" transform="rotate(-90 161 66.8)">Vdd_ANA</text>
<text x="186.8" y="69.4">TD-</text>
<text x="363.2" y="66.8">3</text>
<text x="363.2" y="69.4">4</text>
<text x="118.2" y="74.8">TXD0</text>
<text x="118.2" y="77.5">TXD1</text>
<text x="363.2" y="72.1">5</text>
<text x="363.2" y="74.8">6</text>
<text x="363.2" y="77.5">7</text>
<text x="118.2" y="80.2">TXD2</text>
<text x="118.2" y="82.9">TXD3</text>
<text x="186" y="80.2">RD+</text>
<text x="363.2" y="80.2">8</text>
<text x="118.2" y="88.3">TX_EN</text>
<text x="186.6" y="85.6">RD-</text>
<text x="118.2" y="91">TX_ER</text>
<text x="118.2" y="93.7">TX_CLK</text>
<text x="363.2" y="91">9</text>
<text x="373.9" y="91">10</text>
<text x="118.2" y="96.4">CRS/LED_CFG</text>
<text x="118.2" y="99.1">COL</text>
<text x="166.2" y="101.7">LED_GDLNK/PHYAD2</text>
<text x="168.2" y="96.4">LED_DPLX/PHYAD0</text>
<text x="169.5" y="99.1">LED_COL/PHYAD1</text>
<text x="363.2" y="96.4">GND</text>
<text x="371.3" y="96.4">GND</text>
<text x="118.2" y="104.4">RXD0</text>
<text x="118.2" y="107.1">RXD1</text>
<text x="171.2" y="107.1">LED_RX/PHYAD4</text>
<text x="171.4" y="104.4">LED_TX/PHYAD3</text>
<text x="118.2" y="109.8">RXD2</text>
<text x="118.2" y="112.5">RXD3</text>
<text x="176.6" y="109.8">LED_SPEED</text>
<text x="118.2" y="117.9">RX_DV</text>
<text x="186.7" y="117.9">N/C</text>
<text x="118.2" y="120.6">RX_ER/PAUSE_EN</text>
<text x="118.2" y="123.3">RX_CLK</text>
<text x="186.7" y="120.6">N/C</text>
<text x="186.7" y="123.3">N/C</text>
<text x="186.7" y="126">N/C</text>
<text x="118.2" y="128.7">X1</text>
<text x="186.7" y="128.7">N/C</text>
<text x="186.7" y="131.4">N/C</text>
<text x="186.7" y="134.1">N/C</text>
<text x="186.7" y="136.7">N/C</text>
<text x="118.2" y="139.4">X2</text>
<text x="186.7" y="139.4">N/C</text>
<text x="186.7" y="142.1">N/C</text>
<text x="118.2" y="144.8">RBIAS</text>
<text x="186.7" y="144.8">N/C</text>
<text x="186.7" y="147.5">N/C</text>
<text x="118.2" y="150.2">AN_EN</text>
<text x="118.2" y="152.9">AN_1</text>
<text x="118.2" y="155.6">AN_0</text>
<text x="186.7" y="150.2">N/C</text>
<text x="186.7" y="152.9">N/C</text>
<text x="186.7" y="155.6">N/C</text>
<text x="118.2" y="161">RESET</text>
<text x="186.7" y="158.3">N/C</text>
<text x="186.7" y="161">N/C</text>
<text x="131.4" y="166.6" transform="rotate(-90 131.4 166.6)">GND_IO</text>
<text x="134.1" y="166.6" transform="rotate(-90 134.1 166.6)">GND_IO</text>
<text x="136.8" y="166.6" transform="rotate(-90 136.8 166.6)">GND_IO</text>
<text x="139.5" y="166.6" transform="rotate(-90 139.5 166.6)">GND_IO</text>
<text x="142.2" y="166.6" transform="rotate(-90 142.2 166.6)">GND_IO</text>
<text x="147.6" y="166.6" transform="rotate(-90 147.6 166.6)">GND_CORE</text>
<text x="150.2" y="166.6" transform="rotate(-90 150.2 166.6)">GND_CORE</text>
<text x="153" y="166.6" transform="rotate(-90 153 166.6)">GND_CORE</text>
<text x="158.3" y="166.6" transform="rotate(-90 158.3 166.6)">GND_ANA</text>
<text x="161" y="166.6" transform="rotate(-90 161 166.6)">GND_ANA</text>
<text x="163.7" y="166.6" transform="rotate(-90 163.7 166.6)">GND_ANA</text>
<text x="166.4" y="166.6" transform="rotate(-90 166.4 166.6)">GND_ANA</text>
<text x="169.1" y="166.6" transform="rotate(-90 169.1 166.6)">GND_ANA</text>
<text x="171.8" y="166.6" transform="rotate(-90 171.8 166.6)">GND_ANA</text>
<text x="177.2" y="166.6" transform="rotate(-90 177.2 166.6)">GND_SUB</text>
<text x="179.9" y="166.6" transform="rotate(-90 179.9 166.6)">GND_SUB</text>
<text x="182.5" y="166.6" transform="rotate(-90 182.5 166.6)">GND_SUB</text>
<text x="43" y="179.8">Com</text>
<text x="46.5" y="174.5">A</text>
<text x="46.5" y="185.2">B</text>
<text x="46.5" y="201.4">A</text>
<text x="43" y="206.8">Com</text>
<text x="46.5" y="212.1">B</text>
<text x="43" y="233.7">Com</text>
<text x="46.5" y="228.3">A</text>
<text x="46.5" y="239.1">B</text>
</g>
<g font-size="2.4" fill="#f00">
<text x="14.5" y="63.8">2</text>
<text x="14.5" y="61.1">2</text>
<text x="24.2" y="63.8">MII_MDIO</text>
<text x="24.2" y="61.1">MII_MDC</text>
<text x="14.5" y="74.6">2</text>
<text x="14.5" y="77.3">2</text>
<text x="24.7" y="74.6">MII_TXD0</text>
<text x="24.7" y="77.3">MII_TXD1</text>
<text x="14.5" y="80">2</text>
<text x="14.5" y="82.6">2</text>
<text x="24.7" y="80">MII_TXD2</text>
<text x="24.7" y="82.6">MII_TXD3</text>
<text x="14.5" y="88.1">2</text>
<text x="24.2" y="88.1">MII_TXEN</text>
<text x="14.5" y="93.4">2</text>
<text x="14.5" y="90.7">2</text>
<text x="21.5" y="93.4">MII_TX_CLK</text>
<text x="22.6" y="90.7">MII_TXERR</text>
<text x="14.5" y="96.1">2</text>
<text x="14.5" y="98.8">2</text>
<text x="25.3" y="96.1">MII_CRS</text>
<text x="25.3" y="98.8">MII_COL</text>
<text x="14.5" y="104.2">2</text>
<text x="14.5" y="106.9">2</text>
<text x="24.2" y="104.2">MII_RXD0</text>
<text x="24.2" y="106.9">MII_RXD1</text>
<text x="14.5" y="109.6">2</text>
<text x="14.5" y="112.3">2</text>
<text x="24.2" y="109.6">MII_RXD2</text>
<text x="24.2" y="112.3">MII_RXD3</text>
<text x="14.5" y="117.6">2</text>
<text x="23.6" y="117.6">MII_RXDV</text>
<text x="14.5" y="120.4">2</text>
<text x="14.5" y="123">2</text>
<text x="22" y="120.4">MII_RXERR</text>
<text x="22.6" y="123">MII_RXCLK</text>
<text x="14.5" y="255">3</text>
<text x="23.1" y="255">ETH_RST#</text>
</g>
<g font-size="1.9">
<text x="49.5" y="8.4">5</text>
<text x="130.3" y="8.4">4</text>
<text x="211" y="8.4">3</text>
<text x="291.8" y="8.4">2</text>
<text x="372.6" y="8.4">1</text>
<text x="7.1" y="42.8">D</text>
<text x="413.6" y="42.8">D</text>
<text x="7.1" y="106.7">C</text>
<text x="413.6" y="106.7">C</text>
<text x="7.1" y="170.6">B</text>
<text x="413.6" y="170.6">B</text>
<text x="7.1" y="234.6">A</text>
<text x="413.6" y="234.6">A</text>
<text x="49.5" y="266.9">5</text>
<text x="130.3" y="266.9">4</text>
<text x="211" y="266.9">3</text>
<text x="291.8" y="266.9">2</text>
<text x="372.6" y="266.9">1</text>
</g>
</svg>
